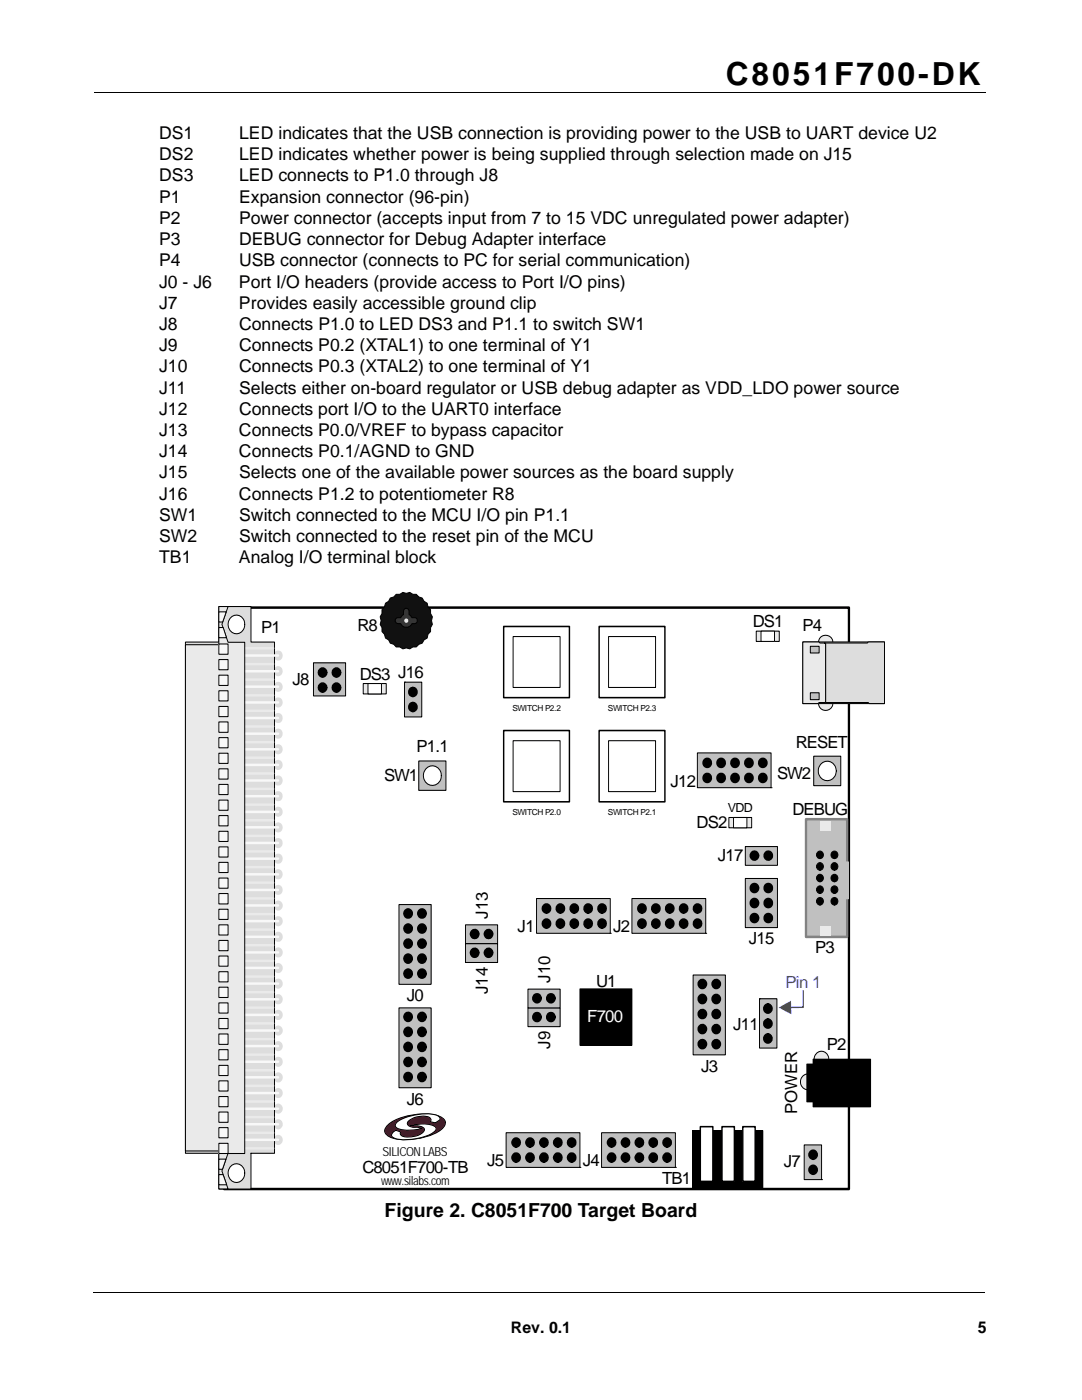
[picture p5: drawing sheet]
<svg xmlns="http://www.w3.org/2000/svg" width="216mm" height="279mm" viewBox="0 0 216 279" stroke-linecap="round" stroke-linejoin="round" font-family="sans-serif">
<path d="M18.8 18.4h177.8M18.6 257.9h177.8" fill="none" stroke="#000" stroke-width=".2"/>
<g fill="#fff">
<path d="M19.1 259.4h30.7v14.7h-30.7z"/>
<path d="M36.5 117.7h140.5v120.3h-140.5z"/>
<path d="M44.7 121.3h124.7v116h-124.7z"/>
</g>
<path d="M44.7 121.3h124.7v116h-124.7z" fill="none" stroke="#000" stroke-width=".48"/>
<circle cx="164.7" cy="128.1" r="1.38" fill="#eaeaea"/>
<circle cx="164.7" cy="128.1" r="1.38" fill="none" stroke="#000" stroke-width=".2"/>
<path d="M163.7 139.5a1.41 1.41 0 0 1 2.2 .1 1.41 1.41 0 0 1-.4 2.1 1.41 1.41 0 0 1-2.1-.8v-.2a1.35 1.35 0 0 1 .3-1.2z" fill-rule="evenodd" fill="#eaeaea"/>
<path d="M163.7 139.5a1.41 1.41 0 0 1 2.2 .1 1.41 1.41 0 0 1-.4 2.1 1.41 1.41 0 0 1-2.1-.8v-.2a1.35 1.35 0 0 1 .3-1.2z" fill="none" stroke="#000" stroke-width=".2"/>
<path d="M160.2 128.1h16.3v12.3h-16.3z" fill="#c0c0c0"/>
<path d="M160.2 128.1h16.3v12.3h-16.3z" fill="none" stroke="#000" stroke-width=".2"/>
<path d="M164.5 128.3h8.6l.3-.2h3.1v12.3h-3l-.3-.2h-8.6l.1-.1v-11.6z" fill-rule="evenodd" fill="#ddd"/>
<path d="M164.5 128.3h8.6l.3-.2h3.1v12.3h-3l-.3-.2h-8.6l.1-.1v-11.6z" fill="none" stroke="#000" stroke-width=".2"/>
<path d="M161.7 129v1.3h1.7v-1.3zM160.2 128.1h3.1l.3 .2h.9l.2 .2v11.6l-.1 .1h-1.2l-.2 .2h-3zM161.7 138.3v1.3h1.7v-1.3z" fill-rule="evenodd" fill="#eaeaea"/>
<path d="M160.2 128.1h3.1l.3 .2h1l.1 .2v11.6l-.1 .1h-1.2l-.2 .2h-3zM161.7 129h1.7v1.3h-1.7zM161.7 138.3h1.7v1.3h-1.7z" fill="none" stroke="#000" stroke-width=".2"/>
<path d="M160.8 163.5h8.2v23.5h-8.2z" fill="#c0c0c0"/>
<path d="M160.8 163.5h8.2v23.5h-8.2z" fill="none" stroke="#808080" stroke-width=".48"/>
<path d="M167.4 172h1.9v7.4h-1.9z" fill="#c0c0c0"/>
<path d="M167.5 172h1.8v7.4h-1.8z" fill="none" stroke="#c0c0c0" stroke-width=".2"/>
<g fill="#eaeaea">
<path d="M163.6 164h2.2v1.8h-2.2z"/>
<path d="M163.6 184.8h2.2v1.8h-2.2z"/>
</g>
<g fill="#000">
<circle cx="163.6" cy="170.6" r=".72"/>
<circle cx="163.6" cy="177.6" r=".72"/>
<circle cx="163.6" cy="175.3" r=".71"/>
<circle cx="163.6" cy="173" r=".72"/>
<circle cx="163.6" cy="179.9" r=".71"/>
<circle cx="166.5" cy="172.9" r=".72"/>
<circle cx="166.5" cy="175.3" r=".71"/>
<circle cx="166.5" cy="177.6" r=".71"/>
<circle cx="166.5" cy="179.9" r=".71"/>
<circle cx="166.5" cy="170.7" r=".71"/>
</g>
<g fill="none" stroke="#000" stroke-width=".2">
<circle cx="163.6" cy="170.6" r=".72"/>
<circle cx="163.6" cy="177.6" r=".72"/>
<circle cx="163.6" cy="175.3" r=".71"/>
<circle cx="163.6" cy="173" r=".72"/>
<circle cx="163.6" cy="179.9" r=".71"/>
<circle cx="166.5" cy="172.9" r=".72"/>
<circle cx="166.5" cy="177.6" r=".71"/>
<circle cx="166.5" cy="175.3" r=".71"/>
<circle cx="166.5" cy="179.9" r=".71"/>
<circle cx="166.5" cy="170.6" r=".71"/>
</g>
<path d="M148.7 169h6.4v3.7h-6.4z" fill="#c0c0c0"/>
<path d="M148.7 168.9h6.4v3.8h-6.4z" fill="none" stroke="#000" stroke-width=".2"/>
<g fill="#000">
<circle cx="150.5" cy="170.7" r=".85"/>
<circle cx="153.3" cy="170.7" r=".85"/>
</g>
<g fill="none" stroke="#000" stroke-width=".3">
<circle cx="150.5" cy="170.7" r=".85"/>
<circle cx="153.3" cy="170.7" r=".85"/>
</g>
<path d="M160.5 228.5h3.4v6.9h-3.4z" fill="#c0c0c0"/>
<path d="M160.5 228.5h3.4v6.9h-3.4zM163.9 235.4h.1" fill="none" stroke="#000" stroke-width=".2"/>
<g fill="#000">
<circle cx="162.3" cy="233.5" r=".87"/>
<circle cx="162.3" cy="230.5" r=".88"/>
</g>
<g fill="none" stroke="#000" stroke-width=".3">
<circle cx="162.3" cy="233.5" r=".87"/>
<circle cx="162.3" cy="230.5" r=".88"/>
</g>
<path d="M151.6 199.3h3.4v9.9h-3.4z" fill="#c0c0c0"/>
<path d="M151.6 199.3h3.4v9.9h-3.4zM151.6 199.3h.1" fill="none" stroke="#000" stroke-width=".2"/>
<g fill="#000">
<circle cx="153.2" cy="201.3" r=".87"/>
<circle cx="153.2" cy="207.2" r=".86"/>
<circle cx="153.3" cy="204.3" r=".86"/>
</g>
<g fill="none" stroke="#000" stroke-width=".3">
<circle cx="153.2" cy="201.2" r=".86"/>
<circle cx="153.2" cy="207.2" r=".86"/>
<circle cx="153.3" cy="204.3" r=".86"/>
</g>
<path d="M80.7 136.1h3.5v7h-3.5z" fill="#c0c0c0"/>
<path d="M80.7 136.1h3.5v7h-3.5zM80.7 136.1h.1" fill="none" stroke="#000" stroke-width=".2"/>
<g fill="#000">
<circle cx="82.4" cy="138.1" r=".88"/>
<circle cx="82.4" cy="141.1" r=".87"/>
</g>
<g fill="none" stroke="#000" stroke-width=".3">
<circle cx="82.4" cy="138.1" r=".88"/>
<circle cx="82.4" cy="141.1" r=".87"/>
</g>
<path d="M77.9 119.4l.7-.3 .5-.5h.7l.6-.4 .7 .2 .7-.2 .6 .4h.7l.5 .5 .6 .3 .4 .6 .6 .4 .2 .7 .5 .6v.7l.4 .7-.2 .8 .2 .7-.4 .7v.7l-.5 .6-.2 .7-.6 .4-.4 .7-.6 .2-.5 .5h-.7l-.6 .4-.7-.2-.7 .2-.6-.4h-.7l-.5-.5-.7-.2-.4-.7-.6-.4-.2-.7-.5-.6v-.7l-.3-.7 .2-.7-.2-.8 .3-.7v-.7l.5-.6 .2-.7 .6-.4z" fill-rule="evenodd" fill="#111"/>
<path d="M77.9 119.4l.7-.3 .5-.5h.7l.6-.4 .7 .2 .7-.2 .6 .4h.7l.5 .5 .6 .3 .4 .6 .6 .4 .2 .7 .5 .6v.7l.4 .7-.2 .8 .2 .7-.4 .7v.7l-.5 .6-.2 .7-.6 .4-.4 .7-.6 .2-.5 .5h-.7l-.6 .4-.7-.2-.7 .2-.6-.4h-.7l-.5-.5-.7-.2-.4-.7-.6-.4-.2-.7-.5-.6v-.7l-.3-.7 .2-.7-.2-.8 .3-.7v-.7l.5-.6 .2-.7 .6-.4z" fill="none" stroke="#000" stroke-width=".2"/>
<path d="M80.7 121.6a.55 .55 0 0 1 .6-.1 .55 .55 0 0 1 .3 .5 1.17 1.17 0 0 0 .5 1.1l.1 .2 .9 .1a.62 .62 0 0 1 .2 .6 .62 .62 0 0 1-.6 .5h-.5a1.23 1.23 0 0 1-1.1 .7 1.23 1.23 0 0 1-1.2-.7h-.5l-.4-.2a.59 .59 0 0 1-.1-.6 .59 .59 0 0 1 .5-.4h.5l.6-.7z" fill-rule="evenodd" fill="#333"/>
<path d="M80.7 121.6l.5-.2 .3 .2 .1 .4a1.17 1.17 0 0 0 .5 1.1l.1 .2 .9 .1a.62 .62 0 0 1 .2 .6 .62 .62 0 0 1-.6 .5h-.5a1.23 1.23 0 0 1-1.1 .7 1.23 1.23 0 0 1-1.2-.7h-.5l-.4-.2a.59 .59 0 0 1-.1-.6 .59 .59 0 0 1 .5-.4h.5l.6-.7z" fill="none" stroke="#000" stroke-width=".2"/>
<circle cx="81.1" cy="123.9" r=".43" fill="#eaeaea"/>
<path d="M119.5 125h13.2v14.2h-13.2z" fill="#fff"/>
<path d="M119.5 125h13.2v14.2h-13.2z" fill="none" stroke="#000" stroke-width=".3"/>
<path d="M121.4 127h9.4v10.2h-9.4z" fill="#fff"/>
<path d="M121.4 127h9.4v10.2h-9.4z" fill="none" stroke="#000" stroke-width=".2"/>
<path d="M100.5 125h13.1v14.2h-13.1z" fill="#fff"/>
<path d="M100.5 125h13.1v14.2h-13.1z" fill="none" stroke="#000" stroke-width=".3"/>
<path d="M102.4 127h9.4v10.2h-9.4z" fill="#fff"/>
<path d="M102.4 127h9.4v10.2h-9.4z" fill="none" stroke="#000" stroke-width=".2"/>
<path d="M119.5 145.8h13.2v14.2h-13.2z" fill="#fff"/>
<path d="M119.5 145.8h13.2v14.2h-13.2z" fill="none" stroke="#000" stroke-width=".3"/>
<path d="M121.4 147.8h9.4v10.2h-9.4z" fill="#fff"/>
<path d="M121.4 147.8h9.4v10.2h-9.4z" fill="none" stroke="#000" stroke-width=".2"/>
<path d="M100.5 145.8h13.1v14.2h-13.1z" fill="#fff"/>
<path d="M100.5 145.8h13.1v14.2h-13.1z" fill="none" stroke="#000" stroke-width=".3"/>
<path d="M102.4 147.8h9.4v10.2h-9.4z" fill="#fff"/>
<path d="M102.4 147.8h9.4v10.2h-9.4z" fill="none" stroke="#000" stroke-width=".2"/>
<path d="M162.4 150.9h5.4v5.9h-5.4z" fill="#c0c0c0"/>
<path d="M162.4 150.9h5.4v5.9h-5.4z" fill="none" stroke="#000" stroke-width=".2"/>
<path d="M163.9 152.4a1.88 1.88 0 0 1 2.6 .2 1.88 1.88 0 0 1-.1 2.6 1.88 1.88 0 0 1-2.8-.1 1.88 1.88 0 0 1 .3-2.7z" fill-rule="evenodd" fill="#fff"/>
<path d="M163.9 152.4a1.88 1.88 0 0 1 2.6 .2 1.88 1.88 0 0 1-.1 2.6 1.88 1.88 0 0 1-2.8-.1 1.88 1.88 0 0 1 .3-2.7z" fill="none" stroke="#000" stroke-width=".2"/>
<path d="M160.2 214.8a1.5 1.5 0 0 1 2 .1 1.5 1.5 0 0 1 0 2.1 1.5 1.5 0 0 1-2 0 1.66 1.66 0 0 1 0-2.2z" fill-rule="evenodd" fill="#eaeaea"/>
<path d="M160.2 214.8a1.5 1.5 0 0 1 2 .1 1.5 1.5 0 0 1 0 2.1 1.5 1.5 0 0 1-2 0 1.66 1.66 0 0 1 0-2.2z" fill="none" stroke="#000" stroke-width=".2"/>
<path d="M162.9 210.3a1.54 1.54 0 0 1 2.3 .4 1.54 1.54 0 0 1-.9 2.2 1.56 1.56 0 0 1-1.7-.8 1.56 1.56 0 0 1 .3-1.8z" fill-rule="evenodd" fill="#eaeaea"/>
<path d="M161 212.4h10.5v7.5h-10.5zM162.2 211.4h11.5v9.5h-11.5zM162.9 210.3a1.54 1.54 0 0 1 2.3 .4 1.54 1.54 0 0 1-.9 2.2 1.56 1.56 0 0 1-1.7-.8 1.56 1.56 0 0 1 .3-1.8z" fill="none" stroke="#000" stroke-width=".2"/>
<path d="M161 212.4h10.4v7.5h-10.4zM162.2 211.4h11.5v9.5h-11.5z" fill="#000"/>
<path d="M62.5 132.3h6.5v6.6h-6.5z" fill="#c0c0c0"/>
<path d="M62.5 132.3h6.5v6.6h-6.5z" fill="none" stroke="#000" stroke-width=".2"/>
<g fill="#000">
<circle cx="64.3" cy="137.3" r=".86"/>
<circle cx="64.3" cy="134.2" r=".86"/>
<circle cx="67.1" cy="134.2" r=".87"/>
<circle cx="67.1" cy="137.3" r=".86"/>
</g>
<g fill="none" stroke="#000" stroke-width=".3">
<circle cx="64.3" cy="137.3" r=".86"/>
<circle cx="64.3" cy="134.3" r=".86"/>
<circle cx="67.1" cy="137.3" r=".86"/>
<circle cx="67.1" cy="134.3" r=".86"/>
</g>
<path d="M72.5 136.4h4.6v2.1h-4.6z" fill="#eaeaea"/>
<path d="M72.5 136.4h4.6v2.1h-4.6z" fill="none" stroke="#000" stroke-width=".2"/>
<path d="M73.4 136.4h2.7v2.1h-2.7z" fill="#fff"/>
<path d="M73.4 136.4h2.7v2.1h-2.7z" fill="none" stroke="#000" stroke-width=".2"/>
<path d="M83.6 151.9h5.4v5.8h-5.4z" fill="#c0c0c0"/>
<path d="M83.6 151.9h5.4v5.8h-5.4z" fill="none" stroke="#000" stroke-width=".2"/>
<path d="M85.1 153.3a1.88 1.88 0 0 1 2.6 .3 1.88 1.88 0 0 1-.1 2.5 1.88 1.88 0 0 1-2.8-.1 1.88 1.88 0 0 1 .3-2.7z" fill-rule="evenodd" fill="#fff"/>
<path d="M85.1 153.3a1.88 1.88 0 0 1 2.6 .3 1.88 1.88 0 0 1-.1 2.5 1.85 1.85 0 0 1-2.5 .2 1.85 1.85 0 0 1-.3-2.5z" fill="none" stroke="#000" stroke-width=".2"/>
<path d="M126.1 179.3h14.7v7h-14.7z" fill="#c0c0c0"/>
<path d="M126.1 179.3h14.7v7h-14.7zM140.8 186.3h.1" fill="none" stroke="#000" stroke-width=".2"/>
<g fill="#000">
<circle cx="128.1" cy="184.3" r=".86"/>
<circle cx="128.1" cy="181.3" r=".86"/>
<circle cx="130.8" cy="184.3" r=".86"/>
<circle cx="130.8" cy="181.3" r=".86"/>
<circle cx="133.6" cy="181.3" r=".86"/>
<circle cx="133.6" cy="184.3" r=".86"/>
<circle cx="136.4" cy="181.3" r=".86"/>
<circle cx="136.4" cy="184.4" r=".86"/>
<circle cx="139.1" cy="181.3" r=".86"/>
<circle cx="139.1" cy="184.4" r=".86"/>
</g>
<g fill="none" stroke="#000" stroke-width=".3">
<circle cx="128.1" cy="181.3" r=".86"/>
<circle cx="128.1" cy="184.3" r=".86"/>
<circle cx="130.8" cy="184.3" r=".86"/>
<circle cx="130.8" cy="181.3" r=".86"/>
<circle cx="133.6" cy="184.3" r=".86"/>
<circle cx="133.6" cy="181.3" r=".86"/>
<circle cx="136.4" cy="181.3" r=".86"/>
<circle cx="136.4" cy="184.3" r=".86"/>
<circle cx="139.1" cy="181.3" r=".86"/>
<circle cx="139.1" cy="184.3" r=".86"/>
</g>
<path d="M107.1 179.3h14.7v7h-14.7z" fill="#c0c0c0"/>
<path d="M107.1 179.3h14.7v7h-14.7zM121.8 186.3h.1" fill="none" stroke="#000" stroke-width=".2"/>
<g fill="#000">
<circle cx="109" cy="181.3" r=".86"/>
<circle cx="109" cy="184.3" r=".86"/>
<circle cx="111.8" cy="181.3" r=".86"/>
<circle cx="111.8" cy="184.3" r=".86"/>
<circle cx="114.6" cy="184.3" r=".86"/>
<circle cx="114.6" cy="181.3" r=".86"/>
<circle cx="117.3" cy="181.3" r=".86"/>
<circle cx="117.3" cy="184.4" r=".86"/>
<circle cx="120.1" cy="181.3" r=".86"/>
<circle cx="120.1" cy="184.4" r=".86"/>
</g>
<g fill="none" stroke="#000" stroke-width=".3">
<circle cx="109" cy="184.3" r=".86"/>
<circle cx="109" cy="181.3" r=".86"/>
<circle cx="111.8" cy="181.3" r=".86"/>
<circle cx="111.8" cy="184.3" r=".86"/>
<circle cx="114.6" cy="184.3" r=".86"/>
<circle cx="114.6" cy="181.3" r=".86"/>
<circle cx="117.3" cy="181.3" r=".86"/>
<circle cx="117.3" cy="184.3" r=".86"/>
<circle cx="120.1" cy="181.3" r=".86"/>
<circle cx="120.1" cy="184.3" r=".86"/>
</g>
<path d="M138.3 194.6h6.4v15.9h-6.4z" fill="#c0c0c0"/>
<path d="M138.3 194.6h6.4v15.9h-6.4z" fill="none" stroke="#000" stroke-width=".2"/>
<g fill="#000">
<path d="M142.3 198.8a.85 .85 0 0 1 1.4 .1 .85 .85 0 0 1-.6 1.3 .85 .85 0 0 1-1-1z" fill-rule="evenodd"/>
<path d="M142.3 207.8a.85 .85 0 0 1 1.4 .1 .85 .85 0 0 1-.6 1.3 .85 .85 0 0 1-1-1z" fill-rule="evenodd"/>
<circle cx="140.1" cy="199.4" r=".87"/>
<circle cx="140.1" cy="196.4" r=".86"/>
<circle cx="142.9" cy="196.4" r=".87"/>
<circle cx="140.1" cy="205.4" r=".86"/>
<circle cx="140.1" cy="208.4" r=".86"/>
<circle cx="140.1" cy="202.4" r=".86"/>
<circle cx="142.9" cy="202.4" r=".86"/>
<circle cx="142.9" cy="205.4" r=".87"/>
</g>
<g fill="none" stroke="#000" stroke-width=".3">
<circle cx="140.1" cy="199.4" r=".87"/>
<circle cx="140.1" cy="196.4" r=".87"/>
<circle cx="142.9" cy="199.4" r=".87"/>
<circle cx="142.9" cy="196.4" r=".87"/>
<circle cx="140.1" cy="205.4" r=".87"/>
<circle cx="140.1" cy="208.4" r=".86"/>
<circle cx="140.1" cy="202.4" r=".86"/>
<circle cx="142.9" cy="202.4" r=".86"/>
<circle cx="142.9" cy="205.4" r=".87"/>
<circle cx="142.9" cy="208.4" r=".87"/>
</g>
<path d="M79.6 180.5h6.4v15.9h-6.4z" fill="#c0c0c0"/>
<path d="M79.6 180.5h6.4v15.9h-6.4z" fill="none" stroke="#000" stroke-width=".2"/>
<g fill="#000">
<path d="M80.8 187.7a.85 .85 0 0 1 1.2 0 .85 .85 0 0 1 0 1.2 .85 .85 0 0 1-1.2 .1l-.1-.4a.8 .8 0 0 1 .1-.9z" fill-rule="evenodd"/>
<path d="M80.8 181.7a.84 .84 0 0 1 1.3 .2 .84 .84 0 0 1-.4 1.2 .84 .84 0 0 1-1.1-.8z" fill-rule="evenodd"/>
<path d="M83.6 181.7a.88 .88 0 0 1 1.4 .2 .88 .88 0 0 1-.6 1.3 .88 .88 0 0 1-1-1.1z" fill-rule="evenodd"/>
<path d="M83.6 193.7a.88 .88 0 0 1 1.4 .2 .88 .88 0 0 1-.6 1.3 .88 .88 0 0 1-1-1.1z" fill-rule="evenodd"/>
<circle cx="81.4" cy="194.3" r=".87"/>
<circle cx="81.4" cy="185.3" r=".87"/>
<circle cx="81.4" cy="191.4" r=".87"/>
<circle cx="84.2" cy="191.3" r=".87"/>
<circle cx="84.2" cy="188.4" r=".86"/>
<circle cx="84.2" cy="185.3" r=".86"/>
</g>
<g fill="none" stroke="#000" stroke-width=".3">
<path d="M80.8 190.7a.86 .86 0 0 1 1.2 0 .86 .86 0 0 1 0 1.2 .86 .86 0 0 1-1.2 .1l-.2-.7zM80.8 181.7a.84 .84 0 0 1 1.3 .2 .84 .84 0 0 1-.4 1.2 .84 .84 0 0 1-1.1-.8zM80.8 187.7a.85 .85 0 0 1 1.2 0 .85 .85 0 0 1 0 1.2 .85 .85 0 0 1-1.2 .1l-.2-.7zM83.6 181.7a.88 .88 0 0 1 1.4 .2 .88 .88 0 0 1-.6 1.3 .88 .88 0 0 1-1-1.1zM83.6 193.7a.88 .88 0 0 1 1.4 .2 .88 .88 0 0 1-.6 1.3 .88 .88 0 0 1-1-1.1zM83.6 187.7a.85 .85 0 0 1 1.2 0 .85 .85 0 0 1 0 1.2 .85 .85 0 0 1-1.2 .1l-.2-.7z"/>
<circle cx="81.4" cy="194.3" r=".87"/>
<circle cx="81.4" cy="185.3" r=".87"/>
<circle cx="84.2" cy="191.4" r=".87"/>
<circle cx="84.2" cy="185.3" r=".86"/>
</g>
<path d="M79.6 201.1h6.4v16h-6.4z" fill="#c0c0c0"/>
<path d="M79.6 201.1h6.4v16h-6.4z" fill="none" stroke="#000" stroke-width=".2"/>
<g fill="#000">
<path d="M80.8 205.3a.86 .86 0 0 1 1.2 0 .86 .86 0 0 1 0 1.2 .86 .86 0 0 1-1.2 .1l-.2-.7z" fill-rule="evenodd"/>
<path d="M80.8 202.3a.85 .85 0 0 1 1.2 .1 .85 .85 0 0 1 0 1.1 .85 .85 0 0 1-1.2 .1l-.1-.3a.8 .8 0 0 1 .1-1z" fill-rule="evenodd"/>
<path d="M83.6 208.3a.88 .88 0 0 1 1.4 .2 .88 .88 0 0 1-.6 1.3 .88 .88 0 0 1-1-1.1z" fill-rule="evenodd"/>
<circle cx="81.4" cy="208.9" r=".87"/>
<circle cx="81.4" cy="215" r=".86"/>
<circle cx="81.4" cy="212" r=".86"/>
<circle cx="84.1" cy="205.9" r=".88"/>
<circle cx="84.2" cy="215" r=".87"/>
<circle cx="84.2" cy="203" r=".86"/>
<circle cx="84.2" cy="212" r=".86"/>
</g>
<g fill="none" stroke="#000" stroke-width=".3">
<path d="M80.8 205.3a.86 .86 0 0 1 1.2 0 .86 .86 0 0 1 0 1.2 .86 .86 0 0 1-1.2 .1l-.2-.7zM80.8 211.3a.85 .85 0 0 1 1.4 .2 .85 .85 0 0 1-.5 1.2 .85 .85 0 0 1-1.1-.8zM80.8 202.3a.85 .85 0 0 1 1.2 .1 .85 .85 0 0 1 0 1.1 .85 .85 0 0 1-1.2 .1l-.2-.7zM83.6 208.3a.88 .88 0 0 1 1.4 .2 .88 .88 0 0 1-.6 1.3 .88 .88 0 0 1-1-1.1zM83.6 202.3a.85 .85 0 0 1 1.2 .1 .85 .85 0 0 1 0 1.1 .85 .85 0 0 1-1.2 .1l-.2-.7z"/>
<circle cx="81.4" cy="208.9" r=".87"/>
<circle cx="81.4" cy="215" r=".86"/>
<circle cx="84.2" cy="206" r=".87"/>
<circle cx="84.2" cy="215" r=".87"/>
<circle cx="84.2" cy="212" r=".86"/>
</g>
<path d="M139.1 150.3h14.8v6.9h-14.8z" fill="#c0c0c0"/>
<path d="M139.2 150.3h14.7v6.9h-14.7zM153.9 157.2h.1" fill="none" stroke="#000" stroke-width=".2"/>
<g fill="#000">
<circle cx="141.1" cy="152.3" r=".86"/>
<circle cx="141.1" cy="155.3" r=".86"/>
<circle cx="143.9" cy="155.3" r=".86"/>
<circle cx="143.9" cy="152.3" r=".86"/>
<circle cx="146.7" cy="155.3" r=".86"/>
<circle cx="146.7" cy="152.3" r=".86"/>
<circle cx="149.4" cy="155.3" r=".86"/>
<circle cx="149.4" cy="152.3" r=".86"/>
<circle cx="152.2" cy="155.3" r=".86"/>
<circle cx="152.2" cy="152.3" r=".86"/>
</g>
<g fill="none" stroke="#000" stroke-width=".3">
<circle cx="141.1" cy="152.3" r=".85"/>
<circle cx="141.1" cy="155.3" r=".85"/>
<circle cx="143.9" cy="152.3" r=".85"/>
<circle cx="143.9" cy="155.3" r=".85"/>
<circle cx="146.7" cy="155.3" r=".86"/>
<circle cx="146.7" cy="152.3" r=".86"/>
<circle cx="149.5" cy="155.3" r=".86"/>
<circle cx="149.5" cy="152.3" r=".86"/>
<circle cx="152.2" cy="152.3" r=".85"/>
<circle cx="152.2" cy="155.3" r=".85"/>
</g>
<path d="M148.7 175.3h6.4v9.8h-6.4z" fill="#c0c0c0"/>
<path d="M148.7 175.3h6.4v9.8h-6.4z" fill="none" stroke="#000" stroke-width=".2"/>
<g fill="#000">
<path d="M152.6 176.7a.84 .84 0 0 1 1.3-.1 .84 .84 0 0 1 0 1.2 .84 .84 0 0 1-1.3 0l-.1-.7z" fill-rule="evenodd"/>
<path d="M149.9 179.7a.84 .84 0 0 1 1.3 0 .84 .84 0 0 1-.3 1.2 .84 .84 0 0 1-1.2-.5z" fill-rule="evenodd"/>
<path d="M152.6 182.7a.84 .84 0 0 1 1.3-.1 .84 .84 0 0 1 0 1.2 .84 .84 0 0 1-1.3 0l-.1-.8z" fill-rule="evenodd"/>
<path d="M152.6 179.7a.84 .84 0 0 1 1.3-.1 .84 .84 0 0 1 0 1.2 .84 .84 0 0 1-1.3 0l-.1-.4z" fill-rule="evenodd"/>
<circle cx="150.5" cy="177.2" r=".88"/>
<circle cx="150.5" cy="183.2" r=".88"/>
</g>
<g fill="none" stroke="#000" stroke-width=".3">
<path d="M149.9 179.6a.84 .84 0 0 1 1.3 .1 .84 .84 0 0 1-.3 1.2 .84 .84 0 0 1-1.2-.5zM152.6 176.7a.84 .84 0 0 1 1.3-.1 .84 .84 0 0 1 0 1.2 .84 .84 0 0 1-1.3 0l-.1-.7zM152.6 179.7a.84 .84 0 0 1 1.3-.1 .84 .84 0 0 1 0 1.2 .84 .84 0 0 1-1.3 0l-.1-.8zM152.6 182.7a.84 .84 0 0 1 1.3-.1 .84 .84 0 0 1 0 1.2 .84 .84 0 0 1-1.3 0l-.1-.8z"/>
<circle cx="150.5" cy="177.2" r=".88"/>
<circle cx="150.5" cy="183.2" r=".88"/>
</g>
<g fill="#ddd">
<path d="M55 223.6a.96 .96 0 0 1 1.4 .7 .96 .96 0 0 1-1.2 1 1.07 1.07 0 0 1-.2-1.7z" fill-rule="evenodd"/>
<path d="M55 226.7a.97 .97 0 0 1 1.3 .4 .97 .97 0 0 1-.4 1.3 .98 .98 0 0 1-1.3-.4 .98 .98 0 0 1 .4-1.3z" fill-rule="evenodd"/>
<path d="M55 220.5a.97 .97 0 0 1 1.4 .5 .97 .97 0 0 1-.9 1.3 1.03 1.03 0 0 1-.8-.8 1.03 1.03 0 0 1 .3-1z" fill-rule="evenodd"/>
<path d="M55 217.4a.94 .94 0 0 1 1.2 .1 .94 .94 0 0 1-.1 1.3 .94 .94 0 0 1-1.3 0 1.07 1.07 0 0 1 .2-1.4z" fill-rule="evenodd"/>
<path d="M55 211.1a.96 .96 0 0 1 1.4 .7 .96 .96 0 0 1-1.2 1 1.08 1.08 0 0 1-.2-1.7z" fill-rule="evenodd"/>
<path d="M55 214.2a.98 .98 0 0 1 1.4 .5 .98 .98 0 0 1-.7 1.3 1.02 1.02 0 0 1-1-.6 1.02 1.02 0 0 1 .3-1.2z" fill-rule="evenodd"/>
<path d="M55 208a.95 .95 0 0 1 1.4 .7 .95 .95 0 0 1-1.2 1 1.03 1.03 0 0 1-.2-1.7z" fill-rule="evenodd"/>
<path d="M55 204.9a.93 .93 0 0 1 1.2 .2 .93 .93 0 0 1-.1 1.3 .93 .93 0 0 1-1.3-.1 1.03 1.03 0 0 1 .2-1.4z" fill-rule="evenodd"/>
<path d="M55 198.6a.96 .96 0 0 1 1.3 .2 .96 .96 0 0 1-.1 1.3 .93 .93 0 0 1-1.3 .1 .93 .93 0 0 1-.2-1.2z" fill-rule="evenodd"/>
<path d="M55 201.8a.98 .98 0 0 1 1.4 .5 .98 .98 0 0 1-.9 1.3 1.03 1.03 0 0 1-.9-.8 1.03 1.03 0 0 1 .4-1z" fill-rule="evenodd"/>
<path d="M55 195.5a.95 .95 0 0 1 1.4 .7 .95 .95 0 0 1-1.2 1 1.07 1.07 0 0 1-.2-1.7z" fill-rule="evenodd"/>
<path d="M55 192.4a.93 .93 0 0 1 1.2 .2 .93 .93 0 0 1-.1 1.3 .93 .93 0 0 1-1.3-.1 1.03 1.03 0 0 1 .2-1.4z" fill-rule="evenodd"/>
<path d="M55 186.2a.98 .98 0 0 1 1.3 .3 .98 .98 0 0 1-.4 1.4 .98 .98 0 0 1-1.3-.5 .98 .98 0 0 1 .4-1.2z" fill-rule="evenodd"/>
<path d="M55 189.3a.94 .94 0 0 1 1.2 .2 .94 .94 0 0 1-.1 1.3 .94 .94 0 0 1-1.3-.1 1.08 1.08 0 0 1 .2-1.4z" fill-rule="evenodd"/>
<path d="M55 183a.96 .96 0 0 1 1.4 .7 .96 .96 0 0 1-1.2 1.1 1.07 1.07 0 0 1-.2-1.8z" fill-rule="evenodd"/>
<path d="M55 179.9a.97 .97 0 0 1 1.4 .6 .97 .97 0 0 1-.9 1.2 1.03 1.03 0 0 1-.8-.7 1.03 1.03 0 0 1 .3-1.1z" fill-rule="evenodd"/>
<path d="M55 173.7a.94 .94 0 0 1 1.2 .2 .94 .94 0 0 1-.1 1.3 .94 .94 0 0 1-1.3 0 1.14 1.14 0 0 1 .2-1.5z" fill-rule="evenodd"/>
<path d="M55 176.8a.94 .94 0 0 1 1.2 .2 .94 .94 0 0 1-.1 1.3 .94 .94 0 0 1-1.3 0 1.1 1.1 0 0 1 .2-1.5z" fill-rule="evenodd"/>
<path d="M55 170.6a.94 .94 0 0 1 1.2 .2 .94 .94 0 0 1-.1 1.2 .94 .94 0 0 1-1.3 0 1.12 1.12 0 0 1 .2-1.4z" fill-rule="evenodd"/>
<path d="M54.9 167.4a.97 .97 0 0 1 1.3 .2 .97 .97 0 0 1 0 1.3 .97 .97 0 0 1-1.4-.1 .97 .97 0 0 1 .1-1.4z" fill-rule="evenodd"/>
<path d="M55 161.2a.94 .94 0 0 1 1.2 .2 .94 .94 0 0 1-.1 1.3 .94 .94 0 0 1-1.3 0 1.11 1.11 0 0 1 .2-1.5z" fill-rule="evenodd"/>
<path d="M55 164.3a.94 .94 0 0 1 1.2 .2 .94 .94 0 0 1-.1 1.3 .94 .94 0 0 1-1.3 0 1.1 1.1 0 0 1 .2-1.5z" fill-rule="evenodd"/>
<path d="M55 158.1a.94 .94 0 0 1 1.2 .2 .94 .94 0 0 1-.1 1.3 .94 .94 0 0 1-1.3 0 1.12 1.12 0 0 1 .2-1.5z" fill-rule="evenodd"/>
<path d="M55 155a.94 .94 0 0 1 1.2 .2 .94 .94 0 0 1-.1 1.2 .94 .94 0 0 1-1.3 .1 1.14 1.14 0 0 1 .2-1.5z" fill-rule="evenodd"/>
<path d="M55 148.8a.95 .95 0 0 1 1.4 .6 .95 .95 0 0 1-1.2 1.1 1.05 1.05 0 0 1-.2-1.7z" fill-rule="evenodd"/>
<path d="M55 151.9a.98 .98 0 0 1 1.4 .5 .98 .98 0 0 1-.9 1.3 1.03 1.03 0 0 1-.9-.8 1.03 1.03 0 0 1 .4-1z" fill-rule="evenodd"/>
<path d="M55 145.6a.94 .94 0 0 1 1.2 .2 .94 .94 0 0 1-.1 1.3 .94 .94 0 0 1-1.3 0 1.11 1.11 0 0 1 .2-1.5z" fill-rule="evenodd"/>
<path d="M55 142.5a.94 .94 0 0 1 1.2 .2 .94 .94 0 0 1-.1 1.3 .94 .94 0 0 1-1.3 0 1.14 1.14 0 0 1 .2-1.5z" fill-rule="evenodd"/>
<path d="M55 136.3a.95 .95 0 0 1 1.4 .7 .95 .95 0 0 1-1.2 1 1.05 1.05 0 0 1-.2-1.7z" fill-rule="evenodd"/>
<path d="M54.9 139.4a.95 .95 0 0 1 1.3 .1 .95 .95 0 0 1 0 1.3 .96 .96 0 0 1-1.4 0 .96 .96 0 0 1 .1-1.4z" fill-rule="evenodd"/>
<path d="M55 133.2a.93 .93 0 0 1 1.2 .2 .93 .93 0 0 1-.1 1.2 .93 .93 0 0 1-1.3 0 1.08 1.08 0 0 1 .2-1.4z" fill-rule="evenodd"/>
<path d="M55 130a.94 .94 0 0 1 1.2 .2 .94 .94 0 0 1-.1 1.3 .94 .94 0 0 1-1.3 0 1.14 1.14 0 0 1 .2-1.5z" fill-rule="evenodd"/>
<path d="M46.1 232.7a1.73 1.73 0 0 1 2.2 0 1.73 1.73 0 0 1 .4 2.1 1.68 1.68 0 0 1-2.1 1.1 1.68 1.68 0 0 1-1-2.2zM43.7 121.1v7h-6.7v102.1h6.7v7.1h6.4v-7.2l4.7 .1v-102.1h-4.7v-7zM46.1 123.2a1.73 1.73 0 0 1 2.2 0 1.73 1.73 0 0 1 .4 2.1 1.68 1.68 0 0 1-2.1 1.1 1.68 1.68 0 0 1-1-2.2z" fill-rule="evenodd"/>
</g>
<path d="M43.7 121h6.4v7.1h4.7v102.1h-4.7v7.1h-6.4v-7.1h-6.7v-102.1h6.7zM46.1 123.2a1.73 1.73 0 0 1 2.2 0 1.73 1.73 0 0 1 .4 2.1 1.68 1.68 0 0 1-2.1 1.1 1.68 1.68 0 0 1-1-2.2zM46.1 232.7a1.73 1.73 0 0 1 2.2 0 1.73 1.73 0 0 1 .4 2.1 1.68 1.68 0 0 1-2.1 1.1 1.68 1.68 0 0 1-1-2.2z" fill="none" stroke="#000" stroke-width=".2"/>
<g fill="none" stroke="#f8f8f8" stroke-width=".48">
<path d="M47.6 130.8h7.9M47.6 134h7.9M47.6 137.1h7.9M47.6 140.2h7.9M47.6 143.3h7.9M47.6 146.4h7.9M47.6 149.5h7.9M47.6 152.7h7.9M47.6 155.8h7.9M47.6 158.9h7.9M47.6 162h7.9M47.6 165.1h7.9"/>
<path d="M47.6 168.2h7.9M47.6 171.4h7.9M47.6 174.5h7.9M47.6 177.6h7.9M47.6 180.7h7.9M47.6 183.8h7.9M47.6 187h7.9M47.6 190.1h7.9M47.6 193.2h7.9M47.6 196.3h7.9M47.6 199.4h7.9M47.6 202.5h7.9"/>
<path d="M47.6 205.7h7.9M47.6 208.8h7.9M47.6 211.9h7.9M47.6 215h7.9M47.6 218.1h7.9M47.6 227.5h7.9M47.6 221.3h7.9M47.6 224.4h7.9"/>
</g>
<g fill="none" stroke="#eaeaea" stroke-width=".48">
<path d="M46.7 132.5h7.8M46.7 135.6h7.8M46.7 138.8h7.8M46.7 129.4h7.8M46.7 141.9h7.8M46.7 145h7.8M46.7 148.1h7.8M46.7 151.2h7.8M46.7 154.4h7.8M46.7 157.5h7.8M46.7 160.6h7.8M46.7 163.7h7.8"/>
<path d="M46.7 166.8h7.8M46.7 169.9h7.8M46.7 173.1h7.8M46.7 176.2h7.8M46.7 179.3h7.8M46.7 182.4h7.8M46.7 185.5h7.8M46.7 188.6h7.8M46.7 191.8h7.8M46.7 194.9h7.8M46.7 198h7.8M46.7 201.1h7.8"/>
<path d="M46.7 204.2h7.8M46.7 207.4h7.8M46.7 210.5h7.8M46.7 213.6h7.8M46.7 216.7h7.8M46.7 219.8h7.8M46.7 229.2h7.8M46.7 222.9h7.8M46.7 226.1h7.8"/>
</g>
<path d="M43.7 121.1h1.8l-1.2 3.5 1.2 3.6h3.3v102h-3.3l-1.2 3.5 1.2 3.6h-1.8v-7.6h-6.7v-101h6.7z" fill-rule="evenodd" fill="#eaeaea"/>
<path d="M43.7 121h1.8l-1.2 3.6 1.2 3.6h3.3v102h-3.3l-1.2 3.5 1.2 3.6h-1.8v-7.6h-6.7v-101h6.7z" fill="none" stroke="#000" stroke-width=".2"/>
<path d="M43.7 128.5h1.8v2.1h-1.8z" fill="#f8f8f8"/>
<path d="M43.7 128.5h1.8v2.1h-1.8z" fill="none" stroke="#000" stroke-width=".2"/>
<path d="M43.7 150.3h1.8v2.1h-1.8z" fill="#f8f8f8"/>
<path d="M43.7 150.3h1.8v2.1h-1.8z" fill="none" stroke="#000" stroke-width=".2"/>
<path d="M43.7 141h1.8v2h-1.8z" fill="#f8f8f8"/>
<path d="M43.7 141h1.8v2h-1.8z" fill="none" stroke="#000" stroke-width=".2"/>
<path d="M43.7 181.5h1.8v2h-1.8z" fill="#f8f8f8"/>
<path d="M43.7 181.5h1.8v2h-1.8z" fill="none" stroke="#000" stroke-width=".2"/>
<path d="M43.7 147.2h1.8v2h-1.8z" fill="#f8f8f8"/>
<path d="M43.7 147.2h1.8v2h-1.8z" fill="none" stroke="#000" stroke-width=".2"/>
<path d="M43.7 225h1.8v2.1h-1.8z" fill="#f8f8f8"/>
<path d="M43.7 225h1.8v2.1h-1.8z" fill="none" stroke="#000" stroke-width=".2"/>
<path d="M43.7 197h1.8v2.1h-1.8z" fill="#f8f8f8"/>
<path d="M43.7 197h1.8v2.1h-1.8z" fill="none" stroke="#000" stroke-width=".2"/>
<path d="M43.7 212.6h1.8v2.1h-1.8z" fill="#f8f8f8"/>
<path d="M43.7 212.6h1.8v2h-1.8z" fill="none" stroke="#000" stroke-width=".2"/>
<path d="M43.7 162.8h1.8v2h-1.8z" fill="#f8f8f8"/>
<path d="M43.7 162.8h1.8v2h-1.8z" fill="none" stroke="#000" stroke-width=".2"/>
<path d="M43.7 137.9h1.8v2h-1.8z" fill="#f8f8f8"/>
<path d="M43.7 137.9h1.8v2h-1.8z" fill="none" stroke="#000" stroke-width=".2"/>
<path d="M43.7 134.7h1.8v2.1h-1.8z" fill="#f8f8f8"/>
<path d="M43.7 134.7h1.8v2.1h-1.8z" fill="none" stroke="#000" stroke-width=".2"/>
<path d="M43.7 193.9h1.8v2.1h-1.8z" fill="#f8f8f8"/>
<path d="M43.7 193.9h1.8v2.1h-1.8z" fill="none" stroke="#000" stroke-width=".2"/>
<path d="M43.7 190.8h1.8v2h-1.8z" fill="#f8f8f8"/>
<path d="M43.7 190.8h1.8v2h-1.8z" fill="none" stroke="#000" stroke-width=".2"/>
<path d="M43.7 156.5h1.8v2.1h-1.8z" fill="#f8f8f8"/>
<path d="M43.7 156.5h1.8v2.1h-1.8z" fill="none" stroke="#000" stroke-width=".2"/>
<path d="M43.7 221.9h1.8v2.1h-1.8z" fill="#f8f8f8"/>
<path d="M43.7 221.9h1.8v2.1h-1.8z" fill="none" stroke="#000" stroke-width=".2"/>
<path d="M43.7 218.8h1.8v2.1h-1.8z" fill="#f8f8f8"/>
<path d="M43.7 218.8h1.8v2.1h-1.8z" fill="none" stroke="#000" stroke-width=".2"/>
<path d="M43.7 187.7h1.8v2h-1.8z" fill="#f8f8f8"/>
<path d="M43.7 187.7h1.8v2h-1.8z" fill="none" stroke="#000" stroke-width=".2"/>
<path d="M43.7 209.5h1.8v2h-1.8z" fill="#f8f8f8"/>
<path d="M43.7 209.5h1.8v2h-1.8z" fill="none" stroke="#000" stroke-width=".2"/>
<path d="M43.7 159.7h1.8v2h-1.8z" fill="#f8f8f8"/>
<path d="M43.7 159.7h1.8v2h-1.8z" fill="none" stroke="#000" stroke-width=".2"/>
<path d="M43.7 178.3h1.8v2.1h-1.8z" fill="#f8f8f8"/>
<path d="M43.7 178.3h1.8v2.1h-1.8z" fill="none" stroke="#000" stroke-width=".2"/>
<path d="M43.7 172.1h1.8v2h-1.8z" fill="#f8f8f8"/>
<path d="M43.7 172.1h1.8v2h-1.8z" fill="none" stroke="#000" stroke-width=".2"/>
<path d="M43.7 144.1h1.8v2.1h-1.8z" fill="#f8f8f8"/>
<path d="M43.7 144.1h1.8v2.1h-1.8z" fill="none" stroke="#000" stroke-width=".2"/>
<path d="M43.7 203.3h1.8v2h-1.8z" fill="#f8f8f8"/>
<path d="M43.7 203.3h1.8v2h-1.8z" fill="none" stroke="#000" stroke-width=".2"/>
<path d="M43.7 153.4h1.8v2.1h-1.8z" fill="#f8f8f8"/>
<path d="M43.7 153.4h1.8v2.1h-1.8z" fill="none" stroke="#000" stroke-width=".2"/>
<path d="M43.7 215.7h1.8v2h-1.8z" fill="#f8f8f8"/>
<path d="M43.7 215.7h1.8v2h-1.8z" fill="none" stroke="#000" stroke-width=".2"/>
<path d="M43.7 200.2h1.8v2h-1.8z" fill="#f8f8f8"/>
<path d="M43.7 200.1h1.8v2.1h-1.8z" fill="none" stroke="#000" stroke-width=".2"/>
<path d="M43.7 184.6h1.8v2h-1.8z" fill="#f8f8f8"/>
<path d="M43.7 184.6h1.8v2h-1.8z" fill="none" stroke="#000" stroke-width=".2"/>
<path d="M43.7 131.6h1.8v2.1h-1.8z" fill="#f8f8f8"/>
<path d="M43.7 131.6h1.8v2.1h-1.8z" fill="none" stroke="#000" stroke-width=".2"/>
<path d="M43.7 169h1.8v2h-1.8z" fill="#f8f8f8"/>
<path d="M43.7 169h1.8v2h-1.8z" fill="none" stroke="#000" stroke-width=".2"/>
<path d="M43.7 206.4h1.8v2h-1.8z" fill="#f8f8f8"/>
<path d="M43.7 206.4h1.8v2h-1.8z" fill="none" stroke="#000" stroke-width=".2"/>
<path d="M43.7 165.9h1.8v2h-1.8z" fill="#f8f8f8"/>
<path d="M43.7 165.9h1.8v2h-1.8z" fill="none" stroke="#000" stroke-width=".2"/>
<path d="M43.7 175.2h1.8v2.1h-1.8z" fill="#f8f8f8"/>
<path d="M43.7 175.2h1.8v2.1h-1.8z" fill="none" stroke="#000" stroke-width=".2"/>
<path d="M43.7 228.2h1.8v2h-1.8z" fill="#f8f8f8"/>
<path d="M43.7 228.2h1.8v2h-1.8z" fill="none" stroke="#000" stroke-width=".2"/>
<path d="M43.7 125.2h.8l.7 2.1h-1.5z" fill-rule="evenodd" fill="#f8f8f8"/>
<path d="M43.7 125.2h.8l.7 2.1h-1.5z" fill="none" stroke="#000" stroke-width=".2"/>
<path d="M43.7 122.1h1.4l-.7 2h-.7z" fill-rule="evenodd" fill="#f8f8f8"/>
<path d="M43.7 122.1h1.4l-.7 2h-.7z" fill="none" stroke="#000" stroke-width=".2"/>
<path d="M43.7 231.3h1.4l-.7 2.1h-.7z" fill-rule="evenodd" fill="#f8f8f8"/>
<path d="M43.7 231.3h1.4l-.7 2.1h-.7z" fill="none" stroke="#000" stroke-width=".2"/>
<path d="M43.7 234.4h.8l.7 2.1h-1.5z" fill-rule="evenodd" fill="#f8f8f8"/>
<path d="M115.7 197.4h10.4v11.2h-10.4zM43.7 234.4h.8l.7 2.1h-1.5z" fill="none" stroke="#000" stroke-width=".2"/>
<path d="M115.7 197.4h10.4v11.2h-10.4z" fill="#000"/>
<path d="M120 226.1h14.8v6.9h-14.8z" fill="#c0c0c0"/>
<path d="M120 226.1h14.8v6.9h-14.8zM134.8 233h.1" fill="none" stroke="#000" stroke-width=".2"/>
<g fill="#000">
<path d="M121.5 230.4a.85 .85 0 0 1 1.3 .2 .85 .85 0 0 1-.7 1.2 .85 .85 0 0 1-.9-1z" fill-rule="evenodd"/>
<path d="M124.2 230.4a.85 .85 0 0 1 1.4 .2 .85 .85 0 0 1-.7 1.2 .85 .85 0 0 1-.9-1z" fill-rule="evenodd"/>
<path d="M127 230.4a.85 .85 0 0 1 1.4 .2 .85 .85 0 0 1-.7 1.2 .85 .85 0 0 1-.9-1z" fill-rule="evenodd"/>
<circle cx="122" cy="228.1" r=".86"/>
<circle cx="124.8" cy="228.1" r=".86"/>
<circle cx="127.5" cy="228.1" r=".86"/>
<circle cx="130.3" cy="228" r=".87"/>
<circle cx="130.4" cy="231.1" r=".86"/>
<circle cx="133.1" cy="228.1" r=".86"/>
<circle cx="133.1" cy="231.1" r=".86"/>
</g>
<g fill="none" stroke="#000" stroke-width=".3">
<path d="M121.5 230.4a.85 .85 0 0 1 1.3 .2 .85 .85 0 0 1-.7 1.2 .85 .85 0 0 1-.9-1zM124.2 230.4a.85 .85 0 0 1 1.4 .2 .85 .85 0 0 1-.7 1.2 .85 .85 0 0 1-.9-1zM127 230.4a.85 .85 0 0 1 1.4 .2 .85 .85 0 0 1-.7 1.2 .85 .85 0 0 1-.9-1z"/>
<circle cx="122" cy="228.1" r=".86"/>
<circle cx="124.8" cy="228.1" r=".86"/>
<circle cx="127.5" cy="228.1" r=".86"/>
<circle cx="130.3" cy="228.1" r=".86"/>
<circle cx="130.4" cy="231.1" r=".86"/>
<circle cx="133.1" cy="228" r=".87"/>
<circle cx="133.1" cy="231.1" r=".86"/>
</g>
<path d="M101 226.1h14.7v6.9h-14.7z" fill="#c0c0c0"/>
<path d="M101 226.1h14.7v6.9h-14.7zM115.7 233h.1M138.2 225.6h14v11.7h-14z" fill="none" stroke="#000" stroke-width=".2"/>
<g fill="#000">
<path d="M102.4 230.4a.85 .85 0 0 1 1.4 .2 .85 .85 0 0 1-.7 1.2 .85 .85 0 0 1-.9-1z" fill-rule="evenodd"/>
<path d="M105.2 230.4a.85 .85 0 0 1 1.3 .2 .85 .85 0 0 1-.6 1.2 .85 .85 0 0 1-1-1z" fill-rule="evenodd"/>
<path d="M107.9 230.4a.85 .85 0 0 1 1.4 .2 .85 .85 0 0 1-.7 1.2 .85 .85 0 0 1-.9-1z" fill-rule="evenodd"/>
<path d="M110.7 230.4a.85 .85 0 0 1 1.4 .2 .85 .85 0 0 1-.7 1.2 .85 .85 0 0 1-.9-1z" fill-rule="evenodd"/>
<circle cx="103" cy="228.1" r=".86"/>
<circle cx="105.8" cy="228.1" r=".86"/>
<circle cx="108.5" cy="228.1" r=".86"/>
<circle cx="111.3" cy="228.1" r=".86"/>
<circle cx="114.1" cy="228" r=".87"/>
<circle cx="114.1" cy="231.1" r=".86"/>
</g>
<g fill="none" stroke="#000" stroke-width=".3">
<path d="M102.4 230.4a.85 .85 0 0 1 1.4 .2 .85 .85 0 0 1-.7 1.2 .85 .85 0 0 1-.9-1zM105.2 230.4a.85 .85 0 0 1 1.3 .2 .85 .85 0 0 1-.6 1.2 .85 .85 0 0 1-1-1zM108 230.4a.85 .85 0 0 1 1.3 .2 .85 .85 0 0 1-.7 1.2 .85 .85 0 0 1-.9-1zM110.7 230.4a.85 .85 0 0 1 1.4 .2 .85 .85 0 0 1-.7 1.2 .85 .85 0 0 1-.9-1z"/>
<circle cx="103" cy="228.1" r=".86"/>
<circle cx="105.8" cy="228.1" r=".86"/>
<circle cx="108.5" cy="228.1" r=".86"/>
<circle cx="111.3" cy="228.1" r=".86"/>
<circle cx="114.1" cy="228" r=".87"/>
<circle cx="114.1" cy="231.1" r=".86"/>
</g>
<path d="M138.2 225.6h14v11.7h-14z" fill="#000"/>
<path d="M139.7 224.9h2.5v10.9h-2.5z" fill="#fff"/>
<path d="M139.7 224.9h2.5v10.9h-2.5z" fill="none" stroke="#000" stroke-width=".3"/>
<path d="M144.1 224.9h2.4v10.9h-2.4z" fill="#fff"/>
<path d="M144.1 224.9h2.4v10.9h-2.4z" fill="none" stroke="#000" stroke-width=".3"/>
<path d="M148.2 224.9h2.5v10.9h-2.5z" fill="#fff"/>
<path d="M148.2 224.9h2.5v10.9h-2.5z" fill="none" stroke="#000" stroke-width=".3"/>
<path d="M150.9 126h4.6v2h-4.6z" fill="#eaeaea"/>
<path d="M150.9 126h4.6v2h-4.6z" fill="none" stroke="#000" stroke-width=".2"/>
<path d="M151.8 126h2.7v2h-2.7z" fill="#fff"/>
<path d="M151.9 126h2.6v2h-2.6z" fill="none" stroke="#000" stroke-width=".2"/>
<path d="M145.4 163.2h4.6v2h-4.6z" fill="#eaeaea"/>
<path d="M145.4 163.1h4.6v2.1h-4.6z" fill="none" stroke="#000" stroke-width=".2"/>
<path d="M146.4 163.2h2.7v2h-2.7z" fill="#fff"/>
<path d="M146.4 163.1h2.6v2.1h-2.6z" fill="none" stroke="#000" stroke-width=".2"/>
<path d="M77.1 224.8a10 10 0 0 1 6.6-2.5 8.1 8.1 0 0 1 4.4 .7l.7 .7a1.39 1.39 0 0 1-.4 1.4 11.7 11.7 0 0 1-8.1 2.3 4 4 0 0 1-3.5-1.3v-.5z" fill-rule="evenodd" fill="#9a0033"/>
<path d="M77.1 224.8a10.1 10.1 0 0 1 6.6-2.5 8.1 8.1 0 0 1 4.4 .7l.7 .7a1.39 1.39 0 0 1-.4 1.4 11.7 11.7 0 0 1-8.1 2.3 4 4 0 0 1-3.5-1.3v-.5z" fill="none" stroke="#000" stroke-width=".2"/>
<path d="M79 224.2a7.5 7.5 0 0 1 4.4-1.8 5.2 5.2 0 0 1 4.3 .5v.6l-.8 .6-1.1-.2a.64 .64 0 0 0 .1-.7 .64 .64 0 0 0-.6-.4 4 4 0 0 0-4 1.3 1.53 1.53 0 0 0 2 .9l.9 .2a7.5 7.5 0 0 1-5.1-.2l-.2-.3z" fill-rule="evenodd" fill="#fff"/>
<path d="M79.2 224a10.1 10.1 0 0 1 8.2-1.3l.4 .4-.1 .4-.8 .6-1.1-.2a.64 .64 0 0 0 .1-.7 .64 .64 0 0 0-.6-.4 4 4 0 0 0-4 1.3 1.56 1.56 0 0 0 2 .9l.9 .2a7.4 7.4 0 0 1-5.1-.2l-.3-.4z" fill="none" stroke="#000" stroke-width=".2"/>
<path d="M78.5 225.9l.5-.3 .9 .3v.4a1.8 1.8 0 0 0 1.9 .6l1.6-.3a2 2 0 0 0 1.3-1.2 1.97 1.97 0 0 0-2.2-.7l-.6-.1 3-.3a3.1 3.1 0 0 1 2 .7l.1 .3a3 3 0 0 1-2.1 1.5 10.1 10.1 0 0 1-6.3 .3l-.2-.1a.62 .62 0 0 1-.3-.6 .62 .62 0 0 1 .4-.5z" fill-rule="evenodd" fill="#fff"/>
<path d="M78.5 225.9l.5-.3 .9 .3v.4a1.81 1.81 0 0 0 1.9 .6l1.6-.3a1.97 1.97 0 0 0 1.3-1.2 2.02 2.02 0 0 0-2.2-.7l-.6-.1 2.9-.3a3.3 3.3 0 0 1 2.1 .6l.1 .4a2.95 2.95 0 0 1-2.1 1.5 10.1 10.1 0 0 1-6.3 .3l-.2-.1a.62 .62 0 0 1-.3-.6 .62 .62 0 0 1 .4-.5z" fill="none" stroke="#000" stroke-width=".2"/>
<path d="M105.3 201.1h6.5v3.8h-6.5z" fill="#c0c0c0"/>
<path d="M105.3 201.1h6.5v3.8h-6.5z" fill="none" stroke="#000" stroke-width=".2"/>
<g fill="#000">
<circle cx="107.1" cy="203" r=".86"/>
<circle cx="109.9" cy="203" r=".86"/>
</g>
<g fill="none" stroke="#000" stroke-width=".3">
<circle cx="107.1" cy="203" r=".86"/>
<circle cx="109.9" cy="203" r=".86"/>
</g>
<path d="M105.3 197.4h6.5v3.7h-6.5z" fill="#c0c0c0"/>
<path d="M105.3 197.4h6.5v3.7h-6.5z" fill="none" stroke="#000" stroke-width=".2"/>
<g fill="#000">
<circle cx="107.1" cy="199.2" r=".85"/>
<circle cx="109.9" cy="199.2" r=".85"/>
</g>
<g fill="none" stroke="#000" stroke-width=".3">
<circle cx="107.1" cy="199.2" r=".85"/>
<circle cx="109.9" cy="199.2" r=".85"/>
</g>
<path d="M92.9 184.6h6.4v3.7h-6.4z" fill="#c0c0c0"/>
<path d="M92.9 184.6h6.4v3.7h-6.4z" fill="none" stroke="#000" stroke-width=".2"/>
<g fill="#000">
<path d="M94.1 185.8a.87 .87 0 0 1 1.4 .2 .87 .87 0 0 1-.6 1.3 .87 .87 0 0 1-1-1.1z" fill-rule="evenodd"/>
<path d="M96.9 185.8a.86 .86 0 0 1 1.3 .2 .86 .86 0 0 1-.5 1.2 .86 .86 0 0 1-1.1-.8z" fill-rule="evenodd"/>
</g>
<path d="M94.1 185.8a.87 .87 0 0 1 1.4 .2 .87 .87 0 0 1-.6 1.3 .87 .87 0 0 1-1-1.1zM96.9 185.8a.86 .86 0 0 1 1.4 .2 .86 .86 0 0 1-.7 1.2 .86 .86 0 0 1-.9-1z" fill="none" stroke="#000" stroke-width=".3"/>
<path d="M92.9 188.3h6.4v3.8h-6.4z" fill="#c0c0c0"/>
<path d="M92.9 188.3h6.4v3.8h-6.4z" fill="none" stroke="#000" stroke-width=".2"/>
<g fill="#000">
<path d="M94.1 189.5a.87 .87 0 0 1 1.4 .2 .87 .87 0 0 1-.6 1.3 .87 .87 0 0 1-1-1.1z" fill-rule="evenodd"/>
<path d="M96.9 189.5a.86 .86 0 0 1 1.3 .2 .86 .86 0 0 1-.5 1.3 .86 .86 0 0 1-1.1-.9z" fill-rule="evenodd"/>
</g>
<path d="M94.1 189.5a.87 .87 0 0 1 1.4 .2 .87 .87 0 0 1-.6 1.3 .87 .87 0 0 1-1-1.1zM96.9 189.5a.86 .86 0 0 1 1.4 .2 .86 .86 0 0 1-.7 1.3 .86 .86 0 0 1-.9-1.1z" fill="none" stroke="#000" stroke-width=".3"/>
<path d="M160.3 197.7v3.3h-2.7" fill="none" stroke="#00f" stroke-width=".3"/>
<path d="M155.4 201.1l2.4-1.4 .1 2.7z" fill="#00f"/>
<text font-size="6.3" x="144.8" y="16.9">C8051F700-DK</text>
<text font-size="3.9" x="76.8" y="242.8">Figure 2. C8051F700 Target Board</text>
<g font-size="3.5">
<text x="31.7" y="27.7">DS1</text>
<text x="47.7" y="27.7">LED indicates that the USB connection is providing power to the USB to UART device U2</text>
<text x="31.7" y="32">DS2</text>
<text x="47.7" y="32">LED indicates whether power is being supplied through selection made on J15</text>
<text x="31.7" y="36.2">DS3</text>
<text x="31.7" y="40.4">P1</text>
<text x="47.7" y="40.4">Expansion connector (96-pin)</text>
<text x="47.7" y="36.2">LED connects to P1.0 through J8</text>
<text x="31.7" y="44.7">P2</text>
<text x="47.7" y="44.7">Power connector (accepts input from 7 to 15 VDC unregulated power adapter)</text>
<text x="31.7" y="48.9">P3</text>
<text x="31.7" y="53.1">P4</text>
<text x="47.7" y="53.1">USB connector (connects to PC for serial communication)</text>
<text x="47.7" y="48.9">DEBUG connector for Debug Adapter interface</text>
<text x="31.7" y="57.4">J0 - J6</text>
<text x="47.7" y="57.4">Port I/O headers (provide access to Port I/O pins)</text>
<text x="31.7" y="61.6">J7</text>
<text x="31.7" y="65.8">J8</text>
<text x="47.7" y="61.6">Provides easily accessible ground clip</text>
<text x="47.7" y="65.8">Connects P1.0 to LED DS3 and P1.1 to switch SW1</text>
<text x="31.7" y="70.1">J9</text>
<text x="47.7" y="70.1">Connects P0.2 (XTAL1) to one terminal of Y1</text>
<text x="31.7" y="74.3">J10</text>
<text x="47.7" y="74.3">Connects P0.3 (XTAL2) to one terminal of Y1</text>
<text x="31.7" y="78.5">J11</text>
<text x="31.7" y="82.8">J12</text>
<text x="47.7" y="82.8">Connects port I/O to the UART0 interface</text>
<text x="47.7" y="78.5">Selects either on-board regulator or USB debug adapter as VDD_LDO power source</text>
<text x="31.7" y="87">J13</text>
<text x="47.7" y="87">Connects P0.0/VREF to bypass capacitor</text>
<text x="31.7" y="91.2">J14</text>
<text x="31.7" y="95.5">J15</text>
<text x="47.7" y="91.2">Connects P0.1/AGND to GND</text>
<text x="47.7" y="95.5">Selects one of the available power sources as the board supply</text>
<text x="31.7" y="99.7">J16</text>
<text x="47.7" y="99.7">Connects P1.2 to potentiometer R8</text>
<text x="31.7" y="103.9">SW1</text>
<text x="47.7" y="103.9">Switch connected to the MCU I/O pin P1.1</text>
<text x="31.7" y="108.2">SW2</text>
<text x="31.7" y="112.4">TB1</text>
<text x="47.7" y="112.4">Analog I/O terminal block</text>
<text x="47.7" y="108.2">Switch connected to the reset pin of the MCU</text>
</g>
<g font-size="3.3">
<text x="150.2" y="125.1">DS1</text>
<text x="160.1" y="125.9">P4</text>
<text x="52.1" y="126.3">P1</text>
<text x="71.3" y="126">R8</text>
<text x="58.4" y="136.7">J8</text>
<text x="71.8" y="135.7">DS3 J16</text>
<text x="158.8" y="149.2">RESET</text>
<text x="76.6" y="155.8">SW1</text>
<text x="83.1" y="150.1">P1.1</text>
<text x="155" y="155.4">SW2</text>
<text x="133.8" y="157">J12</text>
<text x="139" y="165.3">DS2</text>
<text x="158.1" y="162.6">DEBUG</text>
<text x="143.2" y="171.9">J17</text>
<text x="97.3" y="183.3" transform="rotate(-90 97.3 183.3)">J13</text>
<text x="103.3" y="186.1">J1</text>
<text x="122.3" y="186.1">J2</text>
<text x="149.4" y="188.5">J15</text>
<text x="162.7" y="190.2">P3</text>
<text x="109.8" y="196.2" transform="rotate(-90 109.8 196.2)">J10</text>
<text x="118.9" y="197">U1</text>
<text x="81.2" y="199.9">J0</text>
<text x="97.3" y="198.3" transform="rotate(-90 97.3 198.3)">J14</text>
<text x="109.8" y="209.3" transform="rotate(-90 109.8 209.3)">J9</text>
<text x="146.3" y="205.6">J11</text>
<text x="165" y="209.6">P2</text>
<text x="139.9" y="213.9">J3</text>
<text x="81.2" y="220.5">J6</text>
<text x="159.1" y="222.4" transform="rotate(-90 159.1 222.4)">POWER</text>
<text x="72.3" y="234">C8051F700-TB</text>
<text x="97.2" y="232.7">J5</text>
<text x="116.3" y="232.7">J4</text>
<text x="156.4" y="233">J7</text>
<text x="132.1" y="236.3">TB1</text>
</g>
<text font-size="3.3" fill="#00f" x="156.8" y="197.1">Pin 1</text>
<text font-size="3.3" fill="#fff" x="117.2" y="204">F700</text>
<g font-size="3.2">
<text x="102" y="266">Rev. 0.1</text>
<text x="195.1" y="266">5</text>
</g>
<g font-size="2.5">
<text x="145.2" y="162.1">VDD</text>
<text x="76.3" y="230.7">SILICON LABS</text>
<text x="76" y="236.6">ww</text>
<text x="77.4" y="236.6">w.silabs.com</text>
</g>
<g font-size="1.7">
<text x="102.2" y="141.9">SWITCH P2.2</text>
<text x="121.3" y="141.9">SWITCH P2.3</text>
<text x="102.2" y="162.6">SWITCH P2.0</text>
<text x="121.3" y="162.6">SWITCH P2.1</text>
</g>
</svg>
